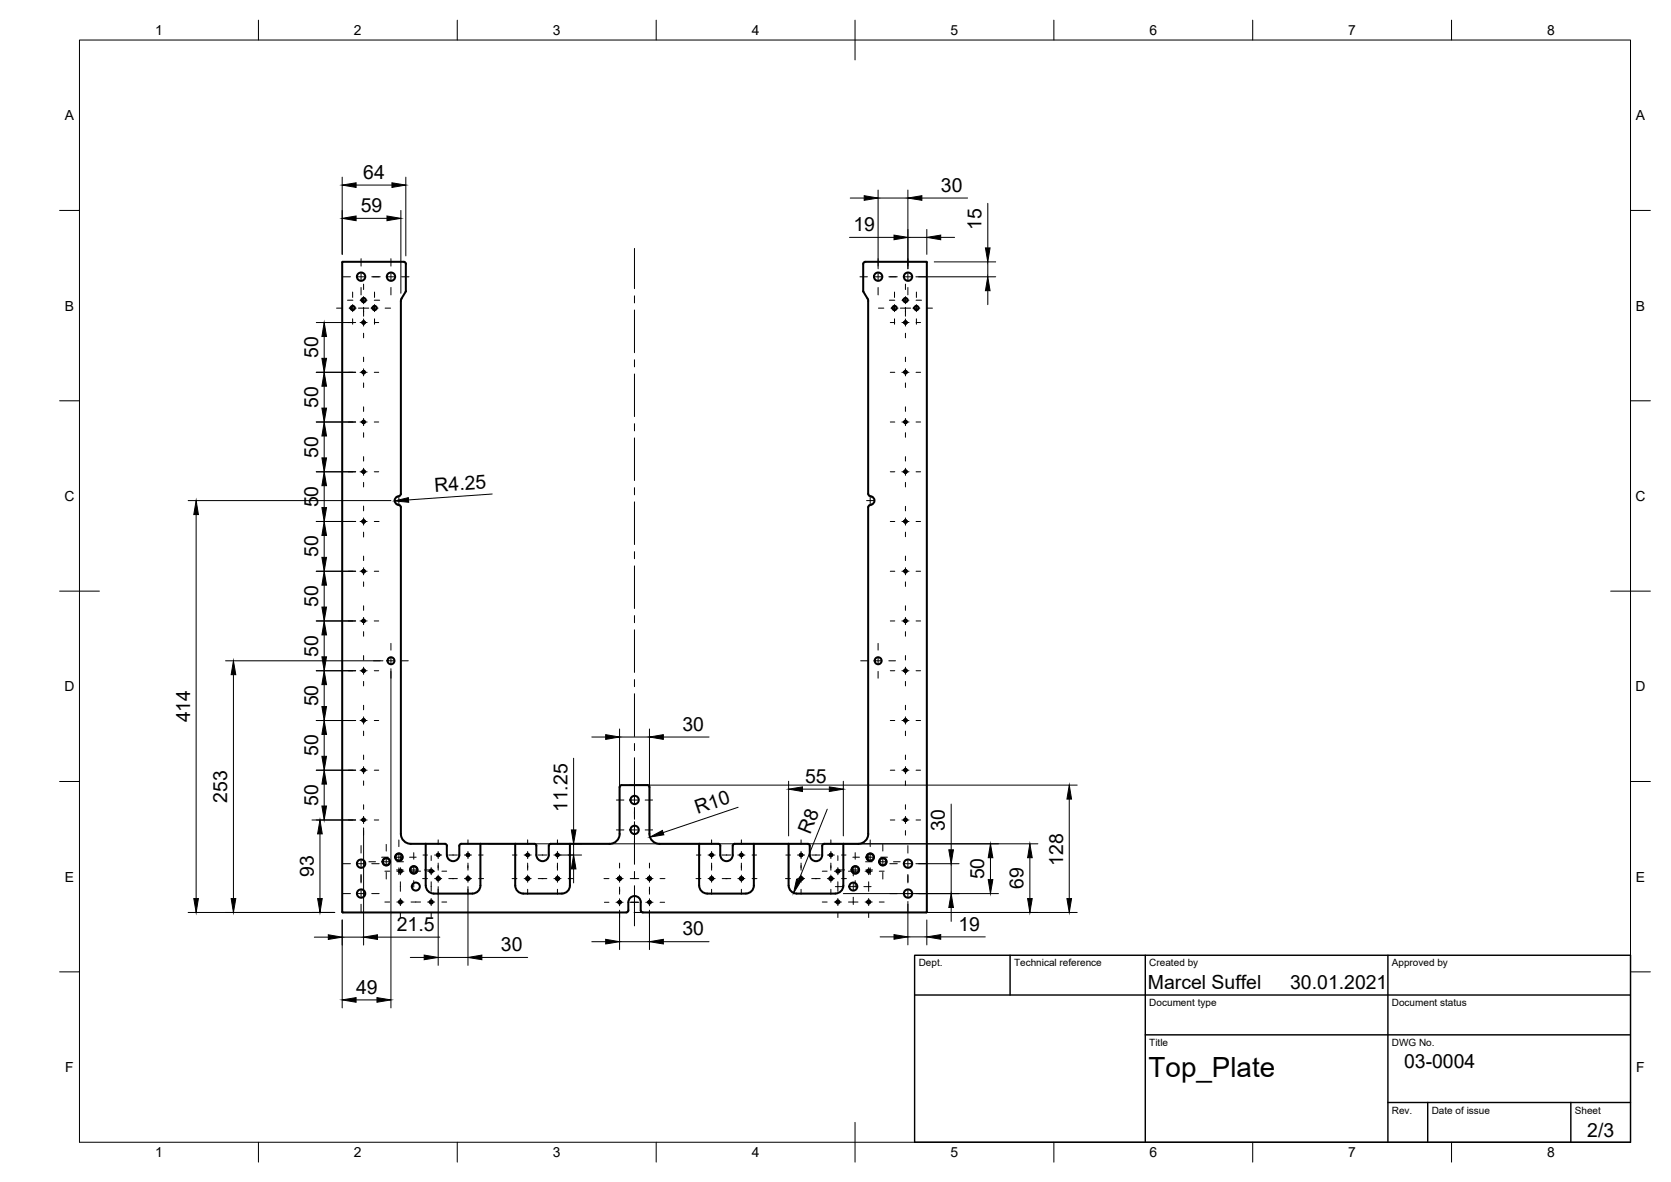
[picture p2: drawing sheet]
<svg xmlns="http://www.w3.org/2000/svg" width="420mm" height="297mm" viewBox="0 0 420 297" stroke-linecap="round" stroke-linejoin="round" font-family="sans-serif">
<!-- layer: Sichtbar -->
<g fill="none" stroke="#000" stroke-width=".51">
<path d="M217.1 73.3l1 1.7 .2 .7v48.4l.2 .4 .7 .3M217.1 73.3v-7l.2-.4 15.7-.1v163.4l-.1 .1h-71.3l-.5-.5v-2.1a1.56 1.56 0 0 0-1.5-1.5 1.56 1.56 0 0 0-1.6 1.5M100.8 127.5v82a2.51 2.51 0 0 0 2.5 2.6h8.6h.2l.3 .5M100.8 127.4l-.2-.3a1.26 1.26 0 0 1-1.2-.7 1.26 1.26 0 0 1 .2-1.5l.9-.3 .3-.5v-48.4l.2-.7 1-1.9v-6.8v-.3l-.5-.2h-15.3l-.2 163.4 71.5 .1 .4-.3 .1-.2v-2.1M218.3 127.5v82a2.51 2.51 0 0 1-2.5 2.6h-8.6l-.4 .2-.1 .3M219.2 126.8l-.7 .3-.2 .3M219.2 124.8a1.07 1.07 0 0 1 .7 1 1.07 1.07 0 0 1-.7 1M155.8 197.8v11.8M156.3 197.3h6.5l.4 .2 .1 12a2.51 2.51 0 0 0 2.5 2.6h10M156.3 197.3l-.4 .2-.1 .3M107 212.1l.1 10.4a2 2 0 0 0 2 2l9.7 .1a2.04 2.04 0 0 0 2-2.1v-10.4M112.4 212.6v2.3"/>
<path d="M115.5 212.6l.1-.3 .4-.2h18.4l.4 .2 .1 .3M115.5 212.6v2.3a1.56 1.56 0 0 1-1.6 1.5 1.56 1.56 0 0 1-1.5-1.5M129.5 212.1l.1 10.4a2.04 2.04 0 0 0 2 2.1l9.7-.1a2 2 0 0 0 2-2v-10.4M134.9 212.6v2.3M138 212.6v2.3a1.56 1.56 0 0 1-1.6 1.5 1.56 1.56 0 0 1-1.5-1.5M143.3 212.1h-4.8l-.4 .2-.1 .3M155.8 209.5a2.51 2.51 0 0 1-2.5 2.6h-10M175.8 212.1v10.4a2 2 0 0 0 2 2M175.8 212.1h4.8l.5 .2v.3M181.1 212.6v2.3a1.56 1.56 0 0 0 1.6 1.5 1.56 1.56 0 0 0 1.5-1.5v-2.3M184.2 212.6l.1-.3 .4-.2h18.4h.3l.2 .5M189.5 212.1v10.4a2 2 0 0 1-2 2"/>
<path d="M198.3 212.1v10.5M203.6 212.6v2.3a1.56 1.56 0 0 0 1.6 1.5 1.56 1.56 0 0 0 1.5-1.5v-2.3M212 212.1v10.4a2 2 0 0 1-2 2l-9.7 .1M177.8 224.6h9.7M198.3 222.5a2 2 0 0 0 2 2"/>
<circle cx="88.7" cy="77.4" r=".54"/>
<circle cx="90.8" cy="69.5" r="1.05"/>
<circle cx="91.4" cy="75.4" r=".54"/>
<circle cx="94.2" cy="77.4" r=".54"/>
<circle cx="98.3" cy="69.5" r="1.05"/>
<circle cx="220.8" cy="69.5" r="1.05"/>
<circle cx="224.9" cy="77.4" r=".54"/>
<circle cx="227.7" cy="75.4" r=".54"/>
<circle cx="228.3" cy="69.5" r="1.05"/>
<circle cx="230.4" cy="77.4" r=".54"/>
<circle cx="91.4" cy="93.5" r=".31"/>
<circle cx="91.4" cy="81" r=".31"/>
<circle cx="227.7" cy="93.5" r=".31"/>
<circle cx="227.7" cy="81" r=".31"/>
<circle cx="91.4" cy="106" r=".31"/>
<circle cx="91.4" cy="118.5" r=".31"/>
<circle cx="227.7" cy="106" r=".31"/>
<circle cx="227.7" cy="118.5" r=".31"/>
<circle cx="91.4" cy="131" r=".31"/>
<circle cx="227.7" cy="131" r=".31"/>
<circle cx="91.4" cy="156" r=".31"/>
<circle cx="91.4" cy="143.5" r=".31"/>
<circle cx="227.7" cy="156" r=".31"/>
<circle cx="227.7" cy="143.5" r=".31"/>
<circle cx="91.4" cy="168.5" r=".31"/>
<circle cx="98.3" cy="166" r=".88"/>
<circle cx="220.8" cy="166" r=".88"/>
<circle cx="227.7" cy="168.5" r=".31"/>
<circle cx="91.4" cy="181" r=".31"/>
<circle cx="91.4" cy="193.5" r=".31"/>
<circle cx="227.7" cy="181" r=".31"/>
<circle cx="227.7" cy="193.5" r=".31"/>
<circle cx="90.8" cy="217" r="1.05"/>
<circle cx="91.4" cy="206" r=".31"/>
<circle cx="97.1" cy="216.6" r=".86"/>
<circle cx="100.3" cy="215.4" r=".86"/>
<circle cx="100.7" cy="218.9" r=".39"/>
<circle cx="104" cy="218.6" r=".86"/>
<circle cx="108.4" cy="218.9" r=".39"/>
<circle cx="110.2" cy="214.9" r=".31"/>
<circle cx="117.7" cy="214.9" r=".31"/>
<circle cx="132.7" cy="214.9" r=".31"/>
<circle cx="140.2" cy="214.9" r=".31"/>
<circle cx="159.6" cy="201" r="1.05"/>
<circle cx="159.6" cy="208.6" r="1.05"/>
<circle cx="178.9" cy="214.9" r=".31"/>
<circle cx="186.4" cy="214.9" r=".31"/>
<circle cx="201.4" cy="214.9" r=".31"/>
<circle cx="208.9" cy="214.9" r=".31"/>
<circle cx="210.7" cy="218.9" r=".39"/>
<circle cx="215.1" cy="218.6" r=".86"/>
<circle cx="218.4" cy="218.9" r=".39"/>
<circle cx="218.8" cy="215.4" r=".86"/>
<circle cx="222" cy="216.6" r=".86"/>
<circle cx="227.7" cy="206" r=".31"/>
<circle cx="228.3" cy="217" r="1.05"/>
<circle cx="90.8" cy="224.6" r="1.05"/>
<circle cx="100.7" cy="226.7" r=".39"/>
<circle cx="104.6" cy="222.8" r="1.01"/>
<circle cx="108.4" cy="226.7" r=".39"/>
<circle cx="110.2" cy="220.8" r=".41"/>
<circle cx="117.7" cy="220.8" r=".41"/>
<circle cx="132.7" cy="220.8" r=".41"/>
<circle cx="140.2" cy="220.8" r=".41"/>
<circle cx="155.8" cy="226.7" r=".31"/>
<circle cx="155.8" cy="220.8" r=".41"/>
<circle cx="163.3" cy="226.7" r=".31"/>
<circle cx="163.3" cy="220.8" r=".41"/>
<circle cx="178.9" cy="220.8" r=".41"/>
<circle cx="186.4" cy="220.8" r=".41"/>
<circle cx="201.4" cy="220.8" r=".41"/>
<circle cx="208.9" cy="220.8" r=".41"/>
<circle cx="210.7" cy="226.7" r=".39"/>
<circle cx="214.6" cy="222.8" r="1.01"/>
<circle cx="218.4" cy="226.7" r=".39"/>
<circle cx="228.3" cy="224.6" r="1.05"/>
</g>
<!-- layer: Sichtbar schmal -->
<g fill="none" stroke="#000" stroke-width=".36">
<circle cx="91.4" cy="93.5" r=".39"/>
<circle cx="91.4" cy="81" r=".39"/>
<circle cx="227.7" cy="93.5" r=".39"/>
<circle cx="227.7" cy="81" r=".39"/>
<circle cx="91.4" cy="106" r=".39"/>
<circle cx="91.4" cy="118.5" r=".39"/>
<circle cx="227.7" cy="106" r=".39"/>
<circle cx="227.7" cy="118.5" r=".39"/>
<circle cx="91.4" cy="131" r=".39"/>
<circle cx="227.7" cy="131" r=".39"/>
<circle cx="91.4" cy="143.5" r=".39"/>
<circle cx="91.4" cy="156" r=".39"/>
<circle cx="227.7" cy="143.5" r=".39"/>
<circle cx="227.7" cy="156" r=".39"/>
<circle cx="91.4" cy="168.5" r=".39"/>
<circle cx="227.7" cy="168.5" r=".39"/>
<circle cx="91.4" cy="193.5" r=".39"/>
<circle cx="91.4" cy="181" r=".39"/>
<circle cx="227.7" cy="193.5" r=".39"/>
<circle cx="227.7" cy="181" r=".39"/>
<circle cx="91.4" cy="206" r=".39"/>
<circle cx="97.1" cy="216.6" r="1.03"/>
<circle cx="100.3" cy="215.4" r="1.03"/>
<circle cx="104" cy="218.6" r="1.03"/>
<circle cx="110.2" cy="214.9" r=".39"/>
<circle cx="117.7" cy="214.9" r=".39"/>
<circle cx="132.7" cy="214.9" r=".39"/>
<circle cx="140.2" cy="214.9" r=".39"/>
<circle cx="178.9" cy="214.9" r=".39"/>
<circle cx="186.4" cy="214.9" r=".39"/>
<circle cx="201.4" cy="214.9" r=".39"/>
<circle cx="208.9" cy="214.9" r=".39"/>
<circle cx="215.1" cy="218.6" r="1.03"/>
<circle cx="218.8" cy="215.4" r="1.03"/>
<circle cx="222" cy="216.6" r="1.03"/>
<circle cx="227.7" cy="206" r=".39"/>
<circle cx="155.8" cy="226.7" r=".39"/>
<circle cx="163.3" cy="226.7" r=".39"/>
</g>
<!-- layer: Border -->
<g fill="none" stroke="#000" stroke-width=".25">
<path d="M20 10.1h390v276.9h-390zM65 5.1v5M115 5.1v5M165 5.1v5M215 5.1v10M265 5.1v5M315 5.1v5M365 5.1v5M15 52.9h5M410 52.9h5M15 100.7h5M410 100.7h5"/>
<path d="M15 148.6h10M405 148.6h10M15 196.4h5M410 196.4h5M15 244.2h5M410 244.2h5M65 287v5M115 287v5M165 287v5M215 282.1v9.9M265 287v5M315 287v5"/>
<path d="M365 287v5"/>
</g>
<!-- layer: TitleBlock -->
<path d="M230 240.1h180v46.9h-180zM230 250h180M254 240.1v9.9M288 240.1v46.9M349 240.1v46.9M288 260.1h122M349 277.1h61M359 277.1v9.9M395 277.1v9.9" fill="none" stroke="#000" stroke-width=".36"/>
<!-- layer: Dimensions -->
<g fill="none" stroke="#000" stroke-width=".25">
<path d="M86 44.5v19.4M89.5 54.9h7.8M89.5 46.5h9.1M100.8 52.9v20.8M102 44.5v19.8M213.6 59.7h11.2M213.8 49.8h3.5M220.8 47.8v19.7M220.8 49.8h7.5M228.3 47.8v19.7M228.3 59.7h4.7M231.8 49.8h11.5"/>
<path d="M233 57.7v6.2M236.5 59.7h3.5M248.4 51.1v11.2M230.3 69.6h20.1M234.9 65.8h15.5M248.4 65.8v3.8M248.4 73.1v3.5M79.5 93.6h9.9M79.5 81.1h9.9M81.5 84.6v5.5M81.5 97.1v5.5M79.5 118.6h9.9"/>
<path d="M79.5 106.1h9.9M81.5 109.6v5.5M47.3 125.8h51M49.3 129.3v96.5M79.5 131h9.9M81.5 122.1v5.5M81.5 134.6v5.5M123.8 124.1l-21.1 1.5M79.5 156h9.9M79.5 143.6h9.9M81.5 147.1v5.5M81.5 159.6v5.5"/>
<path d="M56.7 166.1h39.6M58.7 169.6v56.2M79.5 168.6h9.9M81.5 172v5.6M98.3 168v85.3M79.5 193.6h9.9M79.5 181.1h9.9M81.5 184.6v5.5M81.5 197v5.6M144.2 190.5v18.1M148.8 185.2h3.5M155.8 183.2v24.3"/>
<path d="M155.8 185.2h7.5M158.3 197.3h112.5M163.3 183.2v24.3M166.8 185.2h11.5M198.3 196.3v13.8M201.8 198.3h6.7M212 196.3v13.8M78.4 206.1h11M80.5 209.6v16.2M91.4 208.1v29.4M122.8 212.1h138.2M140 214.9h6.2"/>
<path d="M144.2 212.1v2.8M144.2 218.4v3.5M185.6 202.9l-18.9 6.3M208 203.4l-7.1 17.8M230.3 217.1h10.9M239.2 202.1v11.5M239.2 217.1v7.5M249 215.5v5.6M259 215.5v10.3M268.9 200.8v25M47.3 229.3h36.9M79 235.5h3.5"/>
<path d="M86 231.2v22.1M86 235.5h5.4M94.9 235.5h15.7M110.2 222.8v19.8M117.7 222.8v19.8M148.8 236.7h3.5M155.8 228.7v9.9M155.8 236.7h7.5M159.5 229.3h111.3M163.3 228.7v9.9M166.8 236.7h11.5M212 224.6h39.1"/>
<path d="M221.3 235.4h3.5M228.3 226.6v10.9M228.3 235.4h4.7M233 231.2v6.3M236.5 235.4h11.2M239.2 228.1v3.4M89.5 251.3h5.3M103.2 240.6h3.5M110.2 240.6h7.5M121.2 240.6h11.5"/>
</g>
<g fill="#000" stroke="#000" stroke-width=".25">
<path d="M86 54.9l3.5-.6v1.2zM86 46.5l3.5-.6v1.2zM97.3 54.3l3.5 .6-3.5 .6zM98.6 45.9l3.4 .6-3.4 .6zM217.3 49.2l3.5 .6-3.5 .5zM224.8 59.1l3.5 .6-3.5 .5zM228.3 49.8l3.5-.6v1.1zM233 59.7l3.5-.6v1.1zM248.4 69.6l.5 3.5h-1.1zM247.8 62.3h1.1l-.5 3.5zM81.5 93.6l.6 3.5h-1.2zM80.9 90.1h1.2l-.6 3.5z"/>
<path d="M81.5 81.1l.6 3.5h-1.2zM80.9 115.1h1.2l-.6 3.5zM81.5 106.1l.6 3.5h-1.2zM80.9 102.6h1.2l-.6 3.5zM49.3 125.8l.6 3.5h-1.2zM81.5 131l.6 3.6h-1.2zM80.9 127.6h1.2l-.6 3.4zM81.5 118.6l.6 3.5h-1.2zM99.2 125.9l3.5-.8 .1 1.1zM81.5 156l.6 3.6h-1.2zM80.9 152.6h1.2l-.6 3.4zM81.5 143.6l.6 3.5h-1.2z"/>
<path d="M80.9 140.1h1.2l-.6 3.5zM58.7 166.1l.6 3.5h-1.2zM80.9 177.6h1.2l-.6 3.5zM81.5 168.6l.6 3.4h-1.2zM80.9 165.1h1.2l-.6 3.5zM81.5 193.6l.6 3.4h-1.2zM81.5 181.1l.6 3.5h-1.2zM80.9 190.1h1.2l-.6 3.5zM152.3 184.6l3.5 .6-3.5 .6zM163.3 185.2l3.5-.6v1.2zM198.3 198.3l3.5-.6v1.2zM208.5 197.7l3.5 .6-3.5 .6z"/>
<path d="M80.5 206.1l.5 3.5h-1.1zM80.9 202.6h1.2l-.6 3.5zM144.2 214.9l.6 3.5h-1.1zM143.7 208.6h1.1l-.6 3.5zM163.4 210.4l3.2-1.7 .3 1.1zM238.6 213.6h1.1l-.5 3.5zM249 212.1l.6 3.4h-1.1zM259 212.1l.5 3.4h-1.1zM268.9 197.3l.5 3.5h-1.1zM48.7 225.8h1.2l-.6 3.5zM58.1 225.8h1.2l-.6 3.5zM79.9 225.8h1.1l-.5 3.5z"/>
<path d="M82.5 234.9l3.5 .6-3.5 .6zM91.4 235.5l3.5-.6v1.2zM152.3 236.1l3.5 .6-3.5 .5zM163.3 236.7l3.5-.6v1.1zM200.3 220.9l1.1 .5-1.9 3zM224.8 234.9l3.5 .5-3.5 .6zM233 235.4l3.5-.5v1.1zM239.2 224.6l.5 3.5h-1.1zM248.5 221.1h1.1l-.6 3.5zM258.4 225.8h1.1l-.5 3.5zM268.3 225.8h1.1l-.5 3.5zM86 251.3l3.5-.6v1.2z"/>
<path d="M94.8 250.7l3.5 .6-3.5 .6zM106.7 240l3.5 .6-3.5 .6zM117.7 240.6l3.5-.6v1.2z"/>
</g>
<!-- layer: Center Lines -->
<g fill="none" stroke="#000" stroke-width=".25">
<path d="M84.6 77.4h1.4M86.3 69.6h1.8M87.4 75.4h1.3M87.8 77.4h1.8M88.7 73.4v1.3M88.7 76.5v1.8M89.9 69.6h1.8M90.1 77.4h2.6M90.5 75.4h1.8M90.8 65v1.9M90.8 68.7v1.7M90.8 72.2v1.9"/>
<path d="M91.4 71.4v1.4M91.4 74.5v1.8M91.4 77.2v2.3M93.3 77.4h1.8M93.5 69.6h2.1M94.1 75.4h1.4M94.2 73.4v1.3M94.2 76.5v1.8M96.8 77.4h1.4M97.4 69.6h1.8M98.3 65v1.9M98.3 68.7v1.7"/>
<path d="M98.3 72.2v1.9M101 69.6h1.8M159.5 62.4v10.1M159.5 74.3v1.8M159.5 77.9v10.7M216.2 69.6h1.9M219.9 69.6h1.8M220.8 65v1.9M220.8 68.7v1.7M220.8 72.2v1.9M220.9 77.4h1.3M223.5 69.6h2.1"/>
<path d="M223.6 75.4h1.4M224 77.4h1.8M224.9 73.4v1.3M224.9 76.5v1.8M226.4 77.4h2.6M226.8 75.4h1.8M227.4 69.6h1.8M227.7 71.4v1.4M227.7 74.5v1.8M227.7 77.2v2.3M228.3 65v1.9M228.3 68.7v1.7"/>
<path d="M228.3 72.2v1.9M229.5 77.4h1.8M230.3 75.4h1.4M230.4 73.4v1.3M230.4 76.5v1.8M231 69.6h1.8M233.1 77.4h1.4M87.6 81.1h1.1M87.6 93.6h1.1M88.7 80.1v1.4M90.5 81.1h1.8M90.5 93.6h1.8"/>
<path d="M91.4 80.2v1.7M91.4 83.7v1.2M91.4 89.8v1.1M91.4 92.7v1.8M91.4 96.2v1.2M94.1 81.1h1.1M94.1 93.6h1.1M94.2 80.1v1.4M159.5 90.4v1.8M159.5 94v10.7M223.9 81.1h1.1M223.9 93.6h1.1"/>
<path d="M224.9 80.1v1.4M226.8 81.1h1.8M226.8 93.6h1.8M227.7 80.2v1.7M227.7 83.7v1.2M227.7 89.8v1.1M227.7 92.7v1.8M227.7 96.2v1.2M230.3 81.1h1.2M230.3 93.6h1.2M230.4 80.1v1.4M87.6 106.1h1.1"/>
<path d="M87.6 118.6h1.1M90.5 106.1h1.8M90.5 118.6h1.8M91.4 102.2v1.2M91.4 105.2v1.8M91.4 108.7v1.2M91.4 114.8v1.1M91.4 117.7v1.8M94.1 106.1h1.1M94.1 118.6h1.1M159.5 106.5v1.8M159.5 110.1v10.7"/>
<path d="M223.9 106.1h1.1M223.9 118.6h1.1M226.8 106.1h1.8M226.8 118.6h1.8M227.7 102.2v1.2M227.7 105.2v1.8M227.7 108.7v1.2M227.7 114.8v1.1M227.7 117.7v1.8M230.3 106.1h1.2M230.3 118.6h1.2M87.5 131h1.2"/>
<path d="M90.5 131h1.8M91.4 121.2v1.2M91.4 127.2v1.2M91.4 130.2v1.8M91.4 133.7v1.2M91.4 139.7v1.2M94.1 131h1.2M99.4 125.8h1.8M100.3 124.9v1.8M159.5 122.6v1.7M159.5 126.1v10.7M159.5 138.6v1.8"/>
<path d="M217.9 125.8h1.8M218.8 124.9v1.8M223.9 131h1.1M226.8 131h1.8M227.7 121.2v1.2M227.7 127.2v1.2M227.7 130.2v1.8M227.7 133.7v1.2M227.7 139.7v1.2M230.3 131h1.2M87.6 143.6h1.1M87.6 156h1.1"/>
<path d="M90.5 143.6h1.8M90.5 156h1.8M91.4 142.7v1.7M91.4 146.2v1.2M91.4 152.2v1.2M91.4 155.2v1.8M91.4 158.7v1.2M94.1 143.6h1.1M94.1 156h1.1M159.5 142.2v10.7M159.5 154.7v1.8M159.5 158.3v10.7"/>
<path d="M223.9 143.6h1.1M223.9 156h1.1M226.8 143.6h1.8M226.8 156h1.8M227.7 142.7v1.7M227.7 146.2v1.2M227.7 152.2v1.2M227.7 155.2v1.8M227.7 158.7v1.2M230.3 143.6h1.2M230.3 156h1.2M87.6 168.6h1.1"/>
<path d="M90.5 168.6h1.8M91.4 164.7v1.2M91.4 167.7v1.7M91.4 171.2v1.2M91.4 177.2v1.2M93.9 166.1h1.7M94.1 168.6h1.1M97.4 166.1h1.8M98.3 161.7v1.7M98.3 165.2v1.7M98.3 168.7v1.7M101 166.1h1.7"/>
<path d="M159.5 170.8v1.8M159.5 174.3v10.8M216.4 166.1h1.7M219.9 166.1h1.8M220.8 161.7v1.7M220.8 165.2v1.7M220.8 168.7v1.7M223.5 166.1h1.7M223.9 168.6h1.1M226.8 168.6h1.8M227.7 164.7v1.2M227.7 167.7v1.7"/>
<path d="M227.7 171.2v1.2M227.7 177.2v1.2M230.3 168.6h1.2M87.6 181.1h1.1M87.6 193.6h1.1M90.5 181.1h1.8M90.5 193.6h1.8M91.4 180.2v1.8M91.4 183.7v1.2M91.4 189.7v1.2M91.4 192.7v1.7M91.4 196.2v1.2"/>
<path d="M94.1 181.1h1.1M94.1 193.6h1.1M159.5 186.8v1.8M159.5 190.4v11.6M223.9 181.1h1.1M223.9 193.6h1.1M226.8 181.1h1.8M226.8 193.6h1.8M227.7 180.2v1.8M227.7 183.7v1.2M227.7 189.7v1.2M227.7 192.7v1.7"/>
<path d="M227.7 196.2v1.2M230.3 181.1h1.2M230.3 193.6h1.2M86.3 217.1h1.8M87.6 206.1h1.1M89.9 217.1h1.8M90.5 206.1h1.8M90.8 212.5v1.9M90.8 216.2v1.7M90.8 219.7v2.2M91.4 202.2v1.2M91.4 205.2v1.8"/>
<path d="M91.4 208.7v1.2M92.8 216.6h1.6M93.5 217.1h1.8M94.1 206.1h1.1M95.9 215.4h1.7M96.2 216.6h1.8M96.8 218.9h1.2M97.1 212.2v1.7M97.1 215.7v1.8M97.1 219.2v1.7M99.4 215.4h1.8M99.7 218.6h1.7"/>
<path d="M99.8 216.6h1.7M99.8 218.9h1.8M100.3 211.1v1.7M100.3 214.5v1.8M100.3 218.1v1.7M100.7 215v1.2M100.7 218v1.8M103 215.4h1.6M103.1 218.6h1.8M103.4 218.9h2.3M104 214.3v1.6M104 217.7v1.8"/>
<path d="M106.4 214.9h1.1M106.7 218.6h1.7M107.5 218.9h1.8M108.4 215v1.2M108.4 218v1.8M109.3 214.9h1.8M110.2 211.1v1.1M110.2 214v1.8M110.2 216.9v1.8M110.2 219.9v1.8M111.1 218.9h1.2M112.8 214.9h2.2"/>
<path d="M116.8 214.9h1.8M117.7 211.1v1.1M117.7 214v1.8M117.7 216.9v1.8M117.7 219.9v1.8M120.4 214.9h1.1M128.8 214.9h1.2M131.8 214.9h1.8M132.7 211.1v1.1M132.7 214v1.8M132.7 216.9v1.8M132.7 219.9v1.8"/>
<path d="M135.3 214.9h2.2M139.3 214.9h1.8M140.2 211.1v1.1M140.2 214v1.8M140.2 216.9v1.8M140.2 219.9v1.8M142.9 214.9h1.1M155 208.6h1.9M155 201h1.9M155.8 216.9v1.2M155.8 219.9v1.8M158.6 208.6h1.8"/>
<path d="M158.6 201h1.8M159.5 202.9v3M159.5 206.5v10.7M159.5 219v1.8M162.2 208.6h1.9M162.2 201h1.9M163.3 216.9v1.2M163.3 219.9v1.8M175.1 214.9h1.1M178 214.9h1.8M178.9 211.1v1.1M178.9 214v1.8"/>
<path d="M178.9 216.9v1.8M178.9 219.9v1.8M181.6 214.9h2.1M185.5 214.9h1.8M186.4 211.1v1.1M186.4 214v1.8M186.4 216.9v1.8M186.4 219.9v1.8M189.1 214.9h1.1M197.6 214.9h1.1M200.5 214.9h1.8M201.4 211.1v1.1"/>
<path d="M201.4 214v1.8M201.4 216.9v1.8M201.4 219.9v1.8M204.1 214.9h2.1M206.8 218.9h1.2M208 214.9h1.8M208.9 211.1v1.1M208.9 214v1.8M208.9 216.9v1.8M208.9 219.9v1.8M209.8 218.9h1.8M210.7 215v1.2"/>
<path d="M210.7 218v1.8M210.7 218.6h1.7M211.6 214.9h1.1M213.3 218.9h2.4M214.1 218.6h1.8M214.4 215.4h1.7M214.5 218.3v1.8M215 214.3v1.6M215 217.7v1.8M217.5 218.9h1.8M217.6 216.6h1.7M217.7 218.6h1.7"/>
<path d="M217.9 215.4h1.8M218.4 215v1.2M218.4 218v1.8M218.8 211.1v1.7M218.8 214.5v1.8M218.8 218.1v1.7M221.1 216.6h1.8M221.1 218.9h1.2M221.5 215.4h1.6M222 212.2v1.7M222 215.7v1.8M222 219.2v1.7"/>
<path d="M223.7 217.1h1.9M223.9 206.1h1.1M224.7 216.6h1.6M226.8 206.1h1.8M227.4 217.1h1.8M227.7 202.2v1.2M227.7 205.2v1.8M227.7 208.7v1.2M228.3 212.5v1.9M228.3 216.2v1.7M228.3 219.7v2.2M230.3 206.1h1.2"/>
<path d="M231 217.1h1.8M86.3 224.6h1.8M89.9 224.6h1.8M90.8 223.7v1.8M90.8 227.2v1.9M93.5 224.6h1.8M96.8 226.7h1.2M99.8 226.7h1.8M100.7 221.6v2.4M100.7 225.8v1.8M100.7 229.3v1.3M103.4 226.7h2.3"/>
<path d="M104 221.3v1.7M106.3 220.8h1.2M107.5 226.7h1.8M108.4 221.6v2.4M108.4 225.8v1.8M108.4 229.3v1.3M109.3 220.8h1.8M110.2 223.5v1.2M111.1 226.7h1.2M112.8 220.8h2.2M116.8 220.8h1.8M117.7 223.5v1.2"/>
<path d="M120.4 220.8h1.2M128.8 220.8h1.2M131.8 220.8h1.8M132.7 223.5v1.2M135.3 220.8h2.2M139.3 220.8h1.8M140.2 223.5v1.2M142.9 220.8h1.2M151.9 220.8h1.2M152 226.7h1.1M154.9 220.8h1.8M154.9 226.7h1.8"/>
<path d="M155.8 222.9v1.8M155.8 225.9v1.7M155.8 229.4v1.2M158.5 220.8h2.1M158.5 226.7h2.1M159.5 222.6v10.1M162.4 220.8h1.8M162.4 226.7h1.8M163.3 222.9v1.8M163.3 225.9v1.7M163.3 229.4v1.2M166 220.8h1.2"/>
<path d="M166 226.7h1.1M175 220.8h1.2M178 220.8h1.8M178.9 223.5v1.2M181.6 220.8h2.1M185.5 220.8h1.8M186.4 223.5v1.2M189.1 220.8h1.2M197.5 220.8h1.2M200.5 220.8h1.8M201.4 223.5v1.2M204.1 220.8h2.1"/>
<path d="M206.8 226.7h1.2M208 220.8h1.8M208.9 223.5v1.2M209.8 226.7h1.8M210 222.8h1.9M210.7 221.6v2.4M210.7 225.8v1.8M210.7 229.3v1.3M211.6 220.8h1.2M213.3 226.7h2.4M213.7 222.8h1.7M214.5 221.9v1.8"/>
<path d="M214.5 225.5v1.8M215 221.3v1.7M217.2 222.8h1.8M217.5 226.7h1.8M218.4 221.6v2.4M218.4 225.8v1.8M218.4 229.3v1.3M221.1 226.7h1.2M223.7 224.6h1.9M227.4 224.6h1.8M228.3 223.7v1.8M228.3 227.2v1.9"/>
<path d="M231 224.6h1.8"/>
</g>
<text font-size="7" x="288.8" y="270.6">Top_Plate</text>
<g font-size="4.9">
<text x="91.4" y="44.9">64</text>
<text x="90.7" y="53.3">59</text>
<text x="236.6" y="48.2">30</text>
<text x="214.6" y="58.1">19</text>
<text x="246.8" y="57.8" transform="rotate(-90 246.8 57.8)">15</text>
<text x="80" y="90" transform="rotate(-90 80 90)">50</text>
<text x="80" y="102.5" transform="rotate(-90 80 102.5)">50</text>
<text x="80" y="115" transform="rotate(-90 80 115)">50</text>
<text x="109.3" y="123.6" transform="rotate(-4 109.3 123.6)">R4.25</text>
<text x="80" y="127.5" transform="rotate(-90 80 127.5)">50</text>
<text x="80" y="140" transform="rotate(-90 80 140)">50</text>
<text x="80" y="152.5" transform="rotate(-90 80 152.5)">50</text>
<text x="80" y="165" transform="rotate(-90 80 165)">50</text>
<text x="80" y="177.5" transform="rotate(-90 80 177.5)">50</text>
<text x="47.8" y="181.6" transform="rotate(-90 47.8 181.6)">414</text>
<text x="171.6" y="183.6">30</text>
<text x="80" y="190" transform="rotate(-90 80 190)">50</text>
<text x="202.4" y="196.8">55</text>
<text x="57.1" y="201.7" transform="rotate(-90 57.1 201.7)">253</text>
<text x="80" y="202.5" transform="rotate(-90 80 202.5)">50</text>
<text x="142.7" y="204.1" transform="rotate(-90 142.7 204.1)">11.25</text>
<text x="175.4" y="204.7" transform="rotate(-19 175.4 204.7)">R10</text>
<text x="203.8" y="209.8" transform="rotate(-68 203.8 209.8)">R8</text>
<text x="237.6" y="208.8" transform="rotate(-90 237.6 208.8)">30</text>
<text x="78.9" y="220.4" transform="rotate(-90 78.9 220.4)">93</text>
<text x="247.5" y="221" transform="rotate(-90 247.5 221)">50</text>
<text x="267.3" y="217.5" transform="rotate(-90 267.3 217.5)">128</text>
<text x="257.4" y="223.4" transform="rotate(-90 257.4 223.4)">69</text>
<text x="99.8" y="233.9">21.5</text>
<text x="241" y="233.9">19</text>
<text x="126" y="239">30</text>
<text x="171.6" y="235.1">30</text>
<text x="89.5" y="249.7">49</text>
<text x="288.6" y="248.6">Marcel Suffel</text>
<text x="324.4" y="248.6">30.01.2021</text>
<text x="353" y="268.4">03-0004</text>
<text x="399.1" y="285.8">2/3</text>
</g>
<g font-size="3.5">
<text x="39" y="8.8">1</text>
<text x="89" y="8.8">2</text>
<text x="139" y="8.8">3</text>
<text x="189" y="8.8">4</text>
<text x="239" y="8.8">5</text>
<text x="289" y="8.8">6</text>
<text x="339" y="8.8">7</text>
<text x="389" y="8.8">8</text>
<text x="16.3" y="30.2">A</text>
<text x="411.3" y="30.2">A</text>
<text x="16.3" y="78">B</text>
<text x="411.3" y="78">B</text>
<text x="16.2" y="125.9">C</text>
<text x="411.2" y="125.9">C</text>
<text x="16.2" y="173.7">D</text>
<text x="411.2" y="173.7">D</text>
<text x="16.3" y="221.6">E</text>
<text x="411.3" y="221.6">E</text>
<text x="16.4" y="269.4">F</text>
<text x="411.4" y="269.4">F</text>
<text x="39" y="290.8">1</text>
<text x="89" y="290.8">2</text>
<text x="139" y="290.8">3</text>
<text x="189" y="290.8">4</text>
<text x="239" y="290.8">5</text>
<text x="289" y="290.8">6</text>
<text x="339" y="290.8">7</text>
<text x="389" y="290.8">8</text>
</g>
<g font-size="2.5">
<text x="231" y="242.9">Dept.</text>
<text x="255" y="242.9">Technical reference</text>
<text x="289" y="242.9">Created by</text>
<text x="350" y="242.9">Approved by</text>
<text x="289" y="252.8">Document type</text>
<text x="350" y="252.8">Document status</text>
<text x="289" y="262.9">Title</text>
<text x="350" y="262.9">DWG No.</text>
<text x="350" y="279.9">Rev.</text>
<text x="360" y="279.9">Date of issue</text>
<text x="396" y="279.9">Sheet</text>
</g>
</svg>
